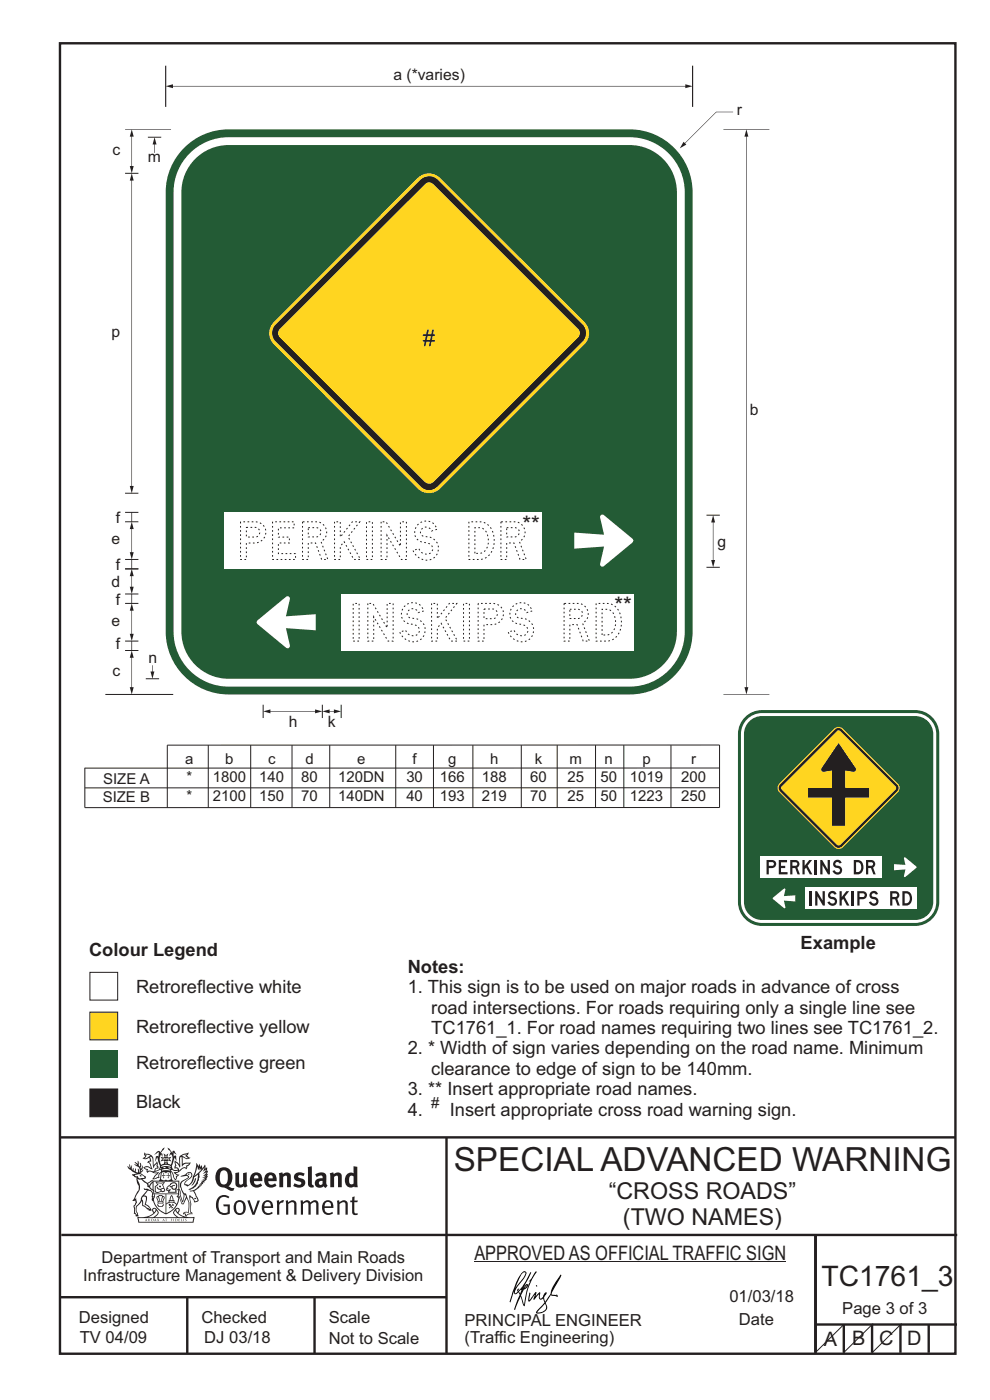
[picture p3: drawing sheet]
<svg xmlns="http://www.w3.org/2000/svg" width="210mm" height="297mm" viewBox="0 0 210 297" stroke-linecap="round" stroke-linejoin="round" font-family="sans-serif">
<path d="M157.7 152.5a5.1 5.1 0 0 1 3.9-1.9h32.5a5.1 5.1 0 0 1 5.1 5.1v35.6a5.1 5.1 0 0 1-5.1 5.1h-32.5a5.1 5.1 0 0 1-5.1-5.1v-35.6a5.1 5.1 0 0 1 1.2-3.2zM158.2 152.9a4.5 4.5 0 0 1 3.4-1.6h32.5a4.5 4.5 0 0 1 4.5 4.4v35.6a4.5 4.5 0 0 1-4.5 4.5h-32.5a4.5 4.5 0 0 1-4.4-4.5v-35.6a4.4 4.4 0 0 1 1-2.8zM158.9 153a3.8 3.8 0 0 1 2.7-1.1h32.5a3.8 3.8 0 0 1 3.9 3.8v35.6a3.8 3.8 0 0 1-3.9 3.9h-32.5a3.8 3.8 0 0 1-3.8-3.9v-35.6a3.8 3.8 0 0 1 1.1-2.7z" fill-rule="evenodd" fill="#235b35"/>
<path d="M177 154.6a1.28 1.28 0 0 1 1.8 0l11.7 11.7a1.28 1.28 0 0 1 0 1.8l-11.7 11.7a1.28 1.28 0 0 1-1.8 0l-11.7-11.7a1.28 1.28 0 0 1 0-1.8z" fill-rule="evenodd" fill="#ffd520"/>
<path d="M177.2 154.7a.99 .99 0 0 1 1.4 0l11.7 11.8a.99 .99 0 0 1 0 1.4l-11.7 11.7a.99 .99 0 0 1-1.4 0l-11.7-11.7a.99 .99 0 0 1 0-1.4z" fill-rule="evenodd" fill="#231f20"/>
<path d="M177.5 155.1l.3-.2 .4 .2 11.9 11.9-.1 .5-12 11.9-.5-.2-11.8-11.9 .1-.5z" fill-rule="evenodd" fill="#ffd520"/>
<path d="M177.9 157.6l3.6 5.3a.51 .51 0 0 1 0 .6 .51 .51 0 0 1-.5 .2l-1.7-.3v3.8h5.1v2h-5.1v6h-2.8v-6h-5.1v-2h5.1v-3.8l-1.7 .3a.51 .51 0 0 1-.5-.2 .51 .51 0 0 1 0-.6z" fill-rule="evenodd" fill="#231f20"/>
<path d="M170.8 188.3h23.6v4.6h-23.6z" fill-rule="evenodd" fill="#fff"/>
<g fill="#231f20">
<path d="M171.7 189.1h.5v3h-.5z"/>
<path d="M172.9 189.1h.4l1.2 1.9v-1.9h.5v3h-.4l-1.2-2v2h-.5z"/>
<path d="M175.9 189.3a.91 .91 0 0 1 1.6 .4l-.5 .1a.43 .43 0 0 0-.7-.3 .43 .43 0 0 0 0 .7 1.01 1.01 0 0 1 1.2 .7 1.01 1.01 0 0 1-.6 1.3 1.01 1.01 0 0 1-1.3-.6l-.1-.2 .5-.2a.52 .52 0 0 0 .7 .5 .52 .52 0 0 0 .1-.9 .93 .93 0 0 1-1-.4 .93 .93 0 0 1 .1-1.1z"/>
<path d="M178.1 189.1h.5v1.2l.9-1.2h.6l-.9 1.2 1 1.8h-.6l-.7-1.4-.3 .3v1.1h-.5z"/>
<path d="M180.7 189.1h.5v3h-.5z"/>
<path d="M184.7 189.3a.91 .91 0 0 1 1.5 .4l-.4 .1a.43 .43 0 0 0-.7-.3 .43 .43 0 0 0 0 .7 1.01 1.01 0 0 1 1.2 .7 1.01 1.01 0 0 1-.6 1.3 1.01 1.01 0 0 1-1.3-.6l-.1-.2 .5-.2a.52 .52 0 0 0 .7 .5 .52 .52 0 0 0 .1-.9 .93 .93 0 0 1-1-.4 .93 .93 0 0 1 .1-1.1z"/>
<path d="M182.3 189.5h.7a.39 .39 0 0 1 .4 .4 .39 .39 0 0 1-.3 .4h-.8zM181.9 189.1v3h.4v-1.3a1.13 1.13 0 0 0 1.6-.9l-.1-.4-.3-.3z"/>
<path d="M189.3 189.5h.6a.38 .38 0 0 1 .4 .4 .38 .38 0 0 1-.4 .4h-.6zM188.8 189.1v3h.5v-1.3h.6l.5 1.3h.5l-.6-1.4a.86 .86 0 0 0 .5-1 .86 .86 0 0 0-.8-.6z"/>
<path d="M191.4 189.1v3a1.61 1.61 0 0 0 1.8-.5 1.61 1.61 0 0 0-.9-2.5zM191.9 189.5a1.04 1.04 0 0 1 1.1 1.1 1.04 1.04 0 0 1-1.1 1z"/>
</g>
<g fill="#fff">
<path d="M164 190.4l2.4-1.9 .2 .2-.3 1.4 2.4-.2v1.3l-2.4-.1 .3 1.4-.2 .2-2.4-2z" fill-rule="evenodd"/>
<path d="M189.6 183.3l2.5 .2-.4-1.4 .2-.2 2.5 2.1-2.5 2.1-.2-.2 .4-1.5-2.5 .2z" fill-rule="evenodd"/>
<path d="M161.3 181.7h25.7v4.6h-25.7z" fill-rule="evenodd"/>
</g>
<g fill="#231f20">
<path d="M165.2 182.4h1.7v.5h-1.2v.8h.9v.5h-.9v.8h1.4v.5h-1.9z"/>
<path d="M170.2 182.4h.5v1.3l1-1.3h.6l-1 1.3 1 1.8h-.5l-.8-1.4-.3 .3v1.1h-.5z"/>
<path d="M172.8 182.4h.5v3.1h-.5z"/>
<path d="M174 182.4h.4l1.2 2v-2h.4v3.1h-.4l-1.1-2v2h-.5z"/>
<path d="M177 182.6a.91 .91 0 0 1 1.5 .4l-.4 .2a.43 .43 0 0 0-.7-.3 .43 .43 0 0 0 0 .7 1.01 1.01 0 0 1 1.2 .7 1.01 1.01 0 0 1-.6 1.3 1.01 1.01 0 0 1-1.3-.6l-.1-.2 .4-.2a.52 .52 0 0 0 .8 .5 .52 .52 0 0 0 .1-.9 .93 .93 0 0 1-1-.5 .93 .93 0 0 1 .1-1.1z"/>
<path d="M163.1 182.9h.7a.39 .39 0 0 1 .4 .4 .39 .39 0 0 1-.4 .4h-.7zM162.6 182.4v3.1h.5v-1.3a1.13 1.13 0 0 0 1.6-.9l-.2-.5-.3-.3z"/>
<path d="M168.1 182.9h.6a.38 .38 0 0 1 .4 .4 .38 .38 0 0 1-.3 .4h-.7zM167.6 182.4v3.1h.5v-1.3h.6l.5 1.3h.5l-.6-1.4a.86 .86 0 0 0 .5-1 .86 .86 0 0 0-.8-.7z"/>
<path d="M181.1 182.4v3.1a1.61 1.61 0 0 0 1.8-.5 1.61 1.61 0 0 0-.9-2.6zM181.6 182.9a1.04 1.04 0 0 1 1.1 1.1 1.04 1.04 0 0 1-1.1 1z"/>
<path d="M184.2 182.9h.6a.38 .38 0 0 1 .4 .4 .38 .38 0 0 1-.4 .4h-.6zM183.7 182.4v3.1h.5v-1.3h.6l.5 1.3h.5l-.6-1.4a.86 .86 0 0 0 .4-1 .86 .86 0 0 0-.8-.7z"/>
</g>
<path d="M35.1 13.9v8.8M22.3 147.3h14.4" fill="none" stroke="#231f20" stroke-width=".21"/>
<path d="M145.4 17.9l1.5 .4-1.5 .4zM36.7 18.2h108.7v.2h-108.7zM35.1 18.3l1.6-.4v.8z" fill="#231f20"/>
<path d="M26.5 27.4h9.8" fill="none" stroke="#231f20" stroke-width=".22"/>
<path d="M146.9 13.9v8.8" fill="none" stroke="#231f20" stroke-width=".21"/>
<path d="M151.9 23.7h3.6v.1h-3.6zM145.3 30.3l6.6-6.6 .1 .1-6.7 6.6zM145 30.1l.6 .6-1.4 .8z" fill="#231f20"/>
<path d="M38.6 31.9a13.3 13.3 0 0 1 9.9-4.5h85.1a13.4 13.4 0 0 1 13.3 13.4v93.2a13.4 13.4 0 0 1-13.3 13.3h-85.1a13.4 13.4 0 0 1-13.4-13.3v-93.2a13.3 13.3 0 0 1 3.5-8.9zM40.2 32.5a11.6 11.6 0 0 1 8.3-3.4h85.1a11.7 11.7 0 0 1 11.6 11.7v93.2a11.7 11.7 0 0 1-11.6 11.7h-85.1a11.7 11.7 0 0 1-11.7-11.7v-93.2a11.6 11.6 0 0 1 3.4-8.3zM41.8 33.3a9.9 9.9 0 0 1 6.7-2.5h85.1a10 10 0 0 1 10 10v93.2a10 10 0 0 1-10 10h-85.1a10 10 0 0 1-10-10v-93.2a10 10 0 0 1 3.3-7.5z" fill-rule="evenodd" fill="#235b35"/>
<g fill="#fff">
<path d="M72.4 126h62v12h-62z" fill-rule="evenodd"/>
<path d="M54.6 131.6l6.1-5a.5 .5 0 0 1 .6-.1 .5 .5 0 0 1 .2 .6l-.9 3.7 6.4-.5v3.4l-6.4-.4 .9 3.7a.5 .5 0 0 1-.3 .5 .5 .5 0 0 1-.5-.1l-6.1-5-.2-.4z" fill-rule="evenodd"/>
</g>
<g fill="#fff" stroke="#231f20" stroke-width=".21" stroke-dasharray=".4 .5" stroke-linecap="butt">
<path d="M74.9 128h1.3v8h-1.3z"/>
<path d="M78 128h1.1l3 5.2v-5.2h1.3v8h-1.1l-3-5.2v5.2h-1.3z"/>
<path d="M85.9 128.5a2.39 2.39 0 0 1 4 1.1l-1.2 .4a1.13 1.13 0 0 0-1.6-.8 1.13 1.13 0 0 0-.3 1.8l.2 .1a2.94 2.94 0 0 1 3.2 2.1 2.58 2.58 0 0 1-1.5 2.8 2.58 2.58 0 0 1-3-.6l-.9-1.3 1.2-.4a1.52 1.52 0 0 0 1.5 1.2 1.52 1.52 0 0 0 1.5-1.1l-.3-.8-.8-.5a2.68 2.68 0 0 1-2.7-1.7l.1-1.3z"/>
<path d="M91.5 128h1.3v3.3l2.5-3.3h1.6l-2.5 3.2 2.6 4.8h-1.4l-2-3.8-.8 1v2.8h-1.3z"/>
<path d="M98.3 128h1.3v8h-1.3z"/>
<path d="M108.9 128.5a2.39 2.39 0 0 1 4 1.1l-1.2 .4a1.13 1.13 0 0 0-1.6-.8 1.13 1.13 0 0 0-.3 1.8l.2 .1a2.94 2.94 0 0 1 3.2 2.1 2.58 2.58 0 0 1-1.5 2.8 2.58 2.58 0 0 1-3-.6l-.9-1.3 1.2-.4a1.52 1.52 0 0 0 1.5 1.2 1.52 1.52 0 0 0 1.5-1.1l-.3-.8-.8-.5a2.68 2.68 0 0 1-2.7-1.7l.1-1.3z"/>
<path d="M102.7 129.2h1.8a1.03 1.03 0 0 1 1 1 1.03 1.03 0 0 1-.9 1.1h-1.9zM101.4 128v8h1.3v-3.5a5.2 5.2 0 0 0 2.8-.2 2.22 2.22 0 0 0 1.3-2.6 2.22 2.22 0 0 0-2.3-1.7z"/>
<path d="M120.9 129.3h1.7a.98 .98 0 0 1 1 .9 .98 .98 0 0 1-1 1h-1.7zM119.7 128v8h1.2v-3.5h1.5l1.3 3.5h1.3l-1.4-3.8a2.24 2.24 0 0 0 1.1-2.4 2.24 2.24 0 0 0-2.1-1.8z"/>
<path d="M126.4 128v8h2.3a3.7 3.7 0 0 0 3.1-4.4 3.4 3.4 0 0 0-3.1-3.6zM127.7 129.3a2.29 2.29 0 0 1 2.9 2.4 2.44 2.44 0 0 1-2.9 3z"/>
</g>
<path d="M153.5 147.3h9.7" fill="none" stroke="#231f20" stroke-width=".22"/>
<path d="M158.3 27.4l.4 1.6h-.8zM158.3 29h.1v116.8h-.1zM157.9 145.8h.8l-.4 1.5z" fill="#231f20"/>
<path d="M153.5 27.4h9.7" fill="none" stroke="#231f20" stroke-width=".22"/>
<path d="M149.9 109.3h2.8M149.9 120.3h2.8" fill="none" stroke="#231f20" stroke-width=".21"/>
<g fill="#231f20">
<path d="M151.3 109.3l.4 1.5h-.8zM151.2 110.8h.1v8h-.1zM150.9 118.8h.8l-.4 1.5z"/>
<path d="M55.8 150.9l1.6-.4v.8zM57.4 150.9h9.4v.1h-9.4zM66.8 150.5l1.6 .4-1.6 .4z"/>
</g>
<path d="M55.8 149.5v2.8M68.4 149.5v2.8M72.4 149.5v2.8" fill="none" stroke="#231f20" stroke-width=".21"/>
<path d="M70.8 150.5l1.6 .4-1.6 .4zM69.9 150.9h.9v.1h-.9zM68.4 150.9l1.5-.4v.8z" fill="#231f20"/>
<path d="M26.5 104.6h2.9M26.5 120.7h2.9" fill="none" stroke="#231f20" stroke-width=".21"/>
<g fill="#231f20">
<path d="M27.9 36.8l.5 1.5h-.9zM27.9 38.3h.1v64.8h-.1zM27.5 103.1h.9l-.5 1.5z"/>
<path d="M27.5 124.5h.9l-.5 1.5zM27.9 122.2h.1v2.3h-.1zM27.9 120.7l.5 1.5h-.9z"/>
<path d="M27.5 145.8h.9l-.5 1.5zM27.9 139.5h.1v6.3h-.1zM27.9 138l.5 1.5h-.9z"/>
</g>
<path d="M26.5 36.8h2.9M26.5 108.7h2.9M26.5 120.7h2.9" fill="none" stroke="#231f20" stroke-width=".21"/>
<path d="M32.7 30.7h.1v1.7h-.1zM32.8 29.1l.4 1.6h-.8z" fill="#231f20"/>
<path d="M30.9 144h2.8" fill="none" stroke="#231f20" stroke-width=".21"/>
<g fill="#231f20">
<path d="M32.3 141.1h.1v1.4h-.1zM31.9 142.5h.9l-.5 1.5z"/>
<path d="M27.9 110.7l.5 1.5h-.9zM27.9 112.2h.1v4.9h-.1zM27.5 117.1h.9l-.5 1.6z"/>
</g>
<path d="M31.4 29.1h2.8" fill="none" stroke="#231f20" stroke-width=".21"/>
<path d="M27.5 35.2h.9l-.5 1.6zM27.9 29h.1v6.2h-.1zM27.9 27.4l.5 1.6h-.9z" fill="#231f20"/>
<path d="M26.5 118.7h2.9M26.5 110.7h2.9M26.5 126h2.9" fill="none" stroke="#231f20" stroke-width=".21"/>
<path d="M27.9 128l.5 1.6h-.9zM27.9 129.6h.1v4.9h-.1zM27.5 134.5h.9l-.5 1.5z" fill="#231f20"/>
<path d="M27.9 108.7v2M27.9 118.7v2M26.5 138h2.9M26.5 136h2.9M26.5 128h2.9M27.9 126v2M27.9 136v2" fill="none" stroke="#231f20" stroke-width=".21"/>
<g fill="#fff">
<path d="M121.8 113l6.3 .4-.8-3.7a.5 .5 0 0 1 .2-.5 .5 .5 0 0 1 .6 .1l6.1 5 .2 .4-.2 .4-6.1 5a.5 .5 0 0 1-.6 0 .5 .5 0 0 1-.2-.5l.8-3.7-6.3 .5z" fill-rule="evenodd"/>
<path d="M47.7 108.7h67.3v12h-67.3z" fill-rule="evenodd"/>
</g>
<g fill="#fff" stroke="#231f20" stroke-width=".21" stroke-dasharray=".4 .5" stroke-linecap="butt">
<path d="M57.8 110.7h4.6v1.3h-3.3v1.9h2.3v1.3h-2.3v2.2h3.6v1.3h-4.9z"/>
<path d="M71 110.7h1.2v3.2l2.5-3.2h1.6l-2.5 3.2 2.7 4.8h-1.4l-2.1-3.8-.8 1v2.8h-1.2z"/>
<path d="M77.7 110.7h1.3v8h-1.3z"/>
<path d="M80.8 110.7h1.1l3 5.2v-5.2h1.3v8h-1.1l-3-5.2v5.2h-1.3z"/>
<path d="M88.7 111.2a2.39 2.39 0 0 1 4 1.1l-1.2 .3a1.13 1.13 0 0 0-1.6-.7 1.13 1.13 0 0 0-.3 1.8l.2 .1a2.94 2.94 0 0 1 3.2 2.1 2.58 2.58 0 0 1-1.5 2.7 2.58 2.58 0 0 1-3-.6l-.9-1.2 1.2-.4a1.52 1.52 0 0 0 1.5 1.1 1.52 1.52 0 0 0 1.5-1l-.3-.8-.8-.5a2.68 2.68 0 0 1-2.7-1.7l.1-1.3z"/>
<path d="M52.3 111.9h1.8a1.03 1.03 0 0 1 1 1 1.03 1.03 0 0 1-.9 1h-1.9zM51 110.7v8h1.3v-3.5a5.2 5.2 0 0 0 2.8-.3 2.22 2.22 0 0 0 1.3-2.5 2.22 2.22 0 0 0-2.3-1.7z"/>
<path d="M65.4 111.9h1.7a.98 .98 0 0 1 1 1 .98 .98 0 0 1-1 1h-1.7zM64.2 110.7v8h1.2v-3.5h1.5l1.3 3.5h1.3l-1.4-3.8a2.24 2.24 0 0 0 1.1-2.5 2.24 2.24 0 0 0-2.1-1.7z"/>
<path d="M99.5 110.7v8h2.2a3.7 3.7 0 0 0 3.1-4.5 3.4 3.4 0 0 0-3.1-3.5zM100.7 111.9a2.29 2.29 0 0 1 2.9 2.5 2.44 2.44 0 0 1-2.9 3z"/>
<path d="M107.5 111.9h1.7a.98 .98 0 0 1 1 1 .98 .98 0 0 1-1 1h-1.7zM106.3 110.7v8h1.2v-3.5h1.5l1.3 3.5h1.3l-1.4-3.8a2.24 2.24 0 0 0 1.1-2.5 2.24 2.24 0 0 0-2.1-1.7z"/>
</g>
<path d="M88.6 37.7a3.4 3.4 0 0 1 4.7 0l30.7 30.6a3.3 3.3 0 0 1 0 4.8l-30.7 30.6a3.4 3.4 0 0 1-4.7 0l-30.5-30.6a3.3 3.3 0 0 1 0-4.8z" fill-rule="evenodd" fill="#ffd520"/>
<path d="M58.5 68.8l30.7-30.7a2.66 2.66 0 0 1 3.7 0l30.7 30.7a2.58 2.58 0 0 1 0 3.7l-30.7 30.6a2.46 2.46 0 0 1-3.7 0l-30.7-30.6a2.52 2.52 0 0 1 0-3.7z" fill-rule="evenodd" fill="#231f20"/>
<path d="M59.4 69.8l30.8-30.7a1.17 1.17 0 0 1 1.7 0l30.7 30.7a1.26 1.26 0 0 1 0 1.8l-30.7 30.7a1.28 1.28 0 0 1-1.7 0l-30.8-30.7a1.27 1.27 0 0 1 0-1.8z" fill-rule="evenodd" fill="#ffd520"/>
<g fill="none" stroke="#231f20" stroke-width=".51">
<path d="M12.7 9.2h190v278h-190zM12.7 241.3h190M94.7 241.4v45.8M12.7 275.2h82M13 262h190M39.7 275.2v12M66.7 275.2v12M173 262.1v24.9M173 281h30M179 281v6M185 281v6M191 281v6"/>
<path d="M197 281v6"/>
</g>
<path d="M19.1 206.3h5.9v5.9h-5.9z" fill-rule="evenodd" fill="#fff" stroke="#231f20" stroke-width=".21"/>
<path d="M19.1 222.9h5.9v5.9h-5.9z" fill-rule="evenodd" fill="#235b35"/>
<path d="M19.1 231h5.9v5.9h-5.9z" fill-rule="evenodd" fill="#231f20" stroke="#231f20" stroke-width=".21"/>
<path d="M19.1 214.7h5.9v5.9h-5.9z" fill-rule="evenodd" fill="#ffd520" stroke="#231f20" stroke-width=".21"/>
<path d="M179 281l-6.3 6.2M185.2 280.8l-6.3 6.2M191.3 280.8l-6.3 6.2" fill="none" stroke="#231f20" stroke-width=".21"/>
<g fill="#231f20">
<path d="M47 248.4a2.55 2.55 0 0 0 0 2.7l.3 .2a.81 .81 0 0 0 1-1v-.5a1.04 1.04 0 0 0-1.1-1.5zM46.3 248.1a1.82 1.82 0 0 1 2.1-.2 1.82 1.82 0 0 1 .9 1.8 2.29 2.29 0 0 1-.8 2l.7 .3h.5l-.2 .6a2.87 2.87 0 0 1-2-.7 2.12 2.12 0 0 1-1.7-3.1z" fill-rule="evenodd"/>
<path d="M49.9 248.9l.8-.2v2a.46 .46 0 0 0 .3 .6 .46 .46 0 0 0 .6-.3v-2.1l.7-.2v2.4l.2 .5-.5 .3-.3-.3a1.02 1.02 0 0 1-1.2 .3 1.02 1.02 0 0 1-.6-1.1z" fill-rule="evenodd"/>
<path d="M54 249.5l-.1 .5h.9a.49 .49 0 0 0-.2-.6 .49 .49 0 0 0-.6 .1zM53.4 249.1a1.34 1.34 0 0 1 1.6-.2 1.34 1.34 0 0 1 .6 1.5v.2h-1.7a.77 .77 0 0 0 .5 .8 .77 .77 0 0 0 .9-.4l.3 .5a1.59 1.59 0 0 1-2 .2 1.59 1.59 0 0 1-.5-2.1z" fill-rule="evenodd"/>
<path d="M57 249.5l-.1 .5h1a.49 .49 0 0 0-.2-.6 .49 .49 0 0 0-.7 .1zM56.4 249.1a1.34 1.34 0 0 1 1.6-.2 1.34 1.34 0 0 1 .7 1.5v.2h-1.8a.77 .77 0 0 0 .5 .8 .77 .77 0 0 0 .9-.4l.4 .5a1.59 1.59 0 0 1-2.1 .2 1.59 1.59 0 0 1-.5-2.1z" fill-rule="evenodd"/>
<path d="M59.2 248.9l.7-.2 .1 .4a.95 .95 0 0 1 1-.3 .95 .95 0 0 1 .7 .8v2.3h-.8v-2.3a.46 .46 0 0 0-.8 .1v2.2h-.8z" fill-rule="evenodd"/>
<path d="M62.6 249.1a1.75 1.75 0 0 1 2-.1l-.2 .5-.6-.2a.43 .43 0 0 0-.6 .3l.4 .3a1.04 1.04 0 0 1 1.2 1.1 1.04 1.04 0 0 1-1.4 1l-1.2-.4 .3-.6 1 .4 .4-.4a.88 .88 0 0 0-1-.5l-.4-.2-.1-.4z" fill-rule="evenodd"/>
<path d="M65.3 247.6l.8-.2 .1 3.8 .3 .2 .1 .4a.88 .88 0 0 1-1 0 .88 .88 0 0 1-.3-1z" fill-rule="evenodd"/>
<path d="M67.8 250.6a.43 .43 0 0 0-.1 .7 .43 .43 0 0 0 .7-.1v-.7zM66.8 249.1a1.7 1.7 0 0 1 2.4 .1v1.9l.3 .4-.4 .5-.5-.4a1.03 1.03 0 0 1-1.7-.1 1.03 1.03 0 0 1 .8-1.5h.7v-.4a.8 .8 0 0 0-1.2 .1z" fill-rule="evenodd"/>
<path d="M70 248.9l.7-.2 .1 .4a.95 .95 0 0 1 1-.3 .95 .95 0 0 1 .7 .8v2.3h-.8v-2.3a.46 .46 0 0 0-.8 .1v2.2h-.8z" fill-rule="evenodd"/>
<path d="M74.3 249.5a1.48 1.48 0 0 0 0 1.7h.5l.2-.1v-1.5l-.3-.2zM75 247.4l.8 .1 .1 4.4h-.7l-.1-.2a1.26 1.26 0 0 1-1.4 0 1.26 1.26 0 0 1-.5-1.3 1.29 1.29 0 0 1 .4-1.4 1.29 1.29 0 0 1 1.4-.1z" fill-rule="evenodd"/>
<path d="M46.4 253.9a1.72 1.72 0 0 1 2.3 0l-.3 .3a1.24 1.24 0 0 0-1.4-.2 1.24 1.24 0 0 0-.6 1.4 1.49 1.49 0 0 0 1.2 1.9l.7-.1v-1.3h-.8l-.1-.4h1.3v1.9a1.93 1.93 0 0 1-2.2 0 1.93 1.93 0 0 1-.7-2.2l.2-.8z" fill-rule="evenodd"/>
<path d="M50.4 255.1a1.65 1.65 0 0 0 .2 2.2 .99 .99 0 0 0 1-1.4 .78 .78 0 0 0-.4-.8 .78 .78 0 0 0-.8 0zM50 254.9a1.33 1.33 0 0 1 1.6-.1 1.33 1.33 0 0 1 .5 1.4 1.31 1.31 0 0 1-1.3 1.6 1.31 1.31 0 0 1-1.2-1.6v-.6z" fill-rule="evenodd"/>
<path d="M52.5 254.7l.4-.1 .9 2.6 .8-2.5h.5l-1.1 3h-.5z" fill-rule="evenodd"/>
<path d="M56.3 255.2l-.2 .7h1.3a.7 .7 0 0 0-.3-.8 .7 .7 0 0 0-.8 .1zM55.9 255a1.22 1.22 0 0 1 1.5-.2 1.22 1.22 0 0 1 .5 1.5h-1.8a.93 .93 0 0 0 .5 1 .93 .93 0 0 0 1.1-.2l.2 .3a1.43 1.43 0 0 1-1.8 .1 1.43 1.43 0 0 1-.6-1.7z" fill-rule="evenodd"/>
<path d="M58.7 254.7l.4-.1 .1 .5 .4-.4 .6-.1-.2 .5a.66 .66 0 0 0-.8 .7v1.9h-.4z" fill-rule="evenodd"/>
<path d="M60.6 254.7l.4-.1 .1 .5a.94 .94 0 0 1 1-.5 .94 .94 0 0 1 .8 .8v2.3h-.5l-.1-2.5a.81 .81 0 0 0-1.2 .3v2.2h-.4z" fill-rule="evenodd"/>
<path d="M63.7 254.7l.5-.1 .1 .5 .4-.3a.78 .78 0 0 1 1.1 .3 .9 .9 0 0 1 1-.5 .9 .9 0 0 1 .8 .8v2.3h-.5l-.1-2.5a.67 .67 0 0 0-1.1 .3v2.2h-.5v-2.4l-.4-.3-.7 .4v2.3h-.5z" fill-rule="evenodd"/>
<path d="M69 255.2l-.1 .7h1.3a.7 .7 0 0 0-.3-.8 .7 .7 0 0 0-.9 .1zM68.7 255a1.22 1.22 0 0 1 1.5-.2 1.22 1.22 0 0 1 .5 1.5h-1.8a.93 .93 0 0 0 .4 1 .93 .93 0 0 0 1.2-.2l.1 .3a1.44 1.44 0 0 1-1.7 .1 1.44 1.44 0 0 1-.6-1.7z" fill-rule="evenodd"/>
<path d="M71.4 254.7l.5-.1 .1 .5a.94 .94 0 0 1 1-.5 .94 .94 0 0 1 .8 .8v2.3h-.5l-.1-2.5a.81 .81 0 0 0-1.2 .3v2.2h-.4z" fill-rule="evenodd"/>
<path d="M74.7 253.9l.5-.1v.9h.7l-.1 .3h-.6v2.2l.1 .2h.5l.1 .3a.75 .75 0 0 1-1.2-.6v-2.1h-.4v-.3h.4z" fill-rule="evenodd"/>
<path d="M30.8 244.9l1.1 .3-.9 .5h-.4l.6-.5zM31.8 245.4h.2a2.44 2.44 0 0 1 .4 1.9l.1 .5 .7-1-.1 .6 .3 .3a.57 .57 0 0 0-.6 .7l-1-.1-.5 .2 .2-.5-.8-.3 .7-.1 .9 .5 .1-.1-.6-1.3-.2-.2h.5zM30.7 244.4l-.1 .5 .2 .4-.6 .4a1.04 1.04 0 0 0 1.4-.1l.2 .6-.3 .1-.2 .4a.94 .94 0 0 1 .8 1.1l-.2-.1a1.16 1.16 0 0 0-1.5-.1l.3 .4 .4 .2 .1 .5 .2 .1 .1-.2a.94 .94 0 0 1 1.1 .2l.8 .1-1.2 1.2a1.13 1.13 0 0 0 1.2-.2l.4-.1-.1-.4 .5-.8a.83 .83 0 0 0-.6 1.1l-.3-.1-.7 .4 1.1-1.4-.5 .1-.5-.1 1.3-.5-.1-.1-.9 .4v-.3l.2-.2 .3 .1 .1-.3-.2-.4v-.6l-.1-.4-.7 1v-.7a1.42 1.42 0 0 0-1.6-1.8z" fill-rule="evenodd"/>
<path d="M38.5 245.2l.5-.2 .7-.1-.6 .3 .8 .5h-.3zM38.3 245.5l.2-.1 .1 2a1.69 1.69 0 0 1 1.6-.6l-.8 .5 .1 .5a1.1 1.1 0 0 0-1.5 .6l-.1-.5-.2-.2h-.5l.3-.4-.3-.7a1.42 1.42 0 0 1 .8 1.1l.2-.1zM37.1 246.2l.1 1-.2 .3 .1 .4h.5l.1 .2a.96 .96 0 0 1-1.1-.1l-.1 .1a1.06 1.06 0 0 0 1.3 .2v.1a.72 .72 0 0 1-1 .2l.3 .5 .6 .2-.4 .2-.1 .6-.2-.3-.4-1.1-.4-.4 .4 .9a1.54 1.54 0 0 0 .7 1.2l.2-.3a.58 .58 0 0 1 .4-.8l.2-.1h-.3l-.5-.3 .9-.5a.93 .93 0 0 1 1.2-.5v.2l.2-.2 .1-.5a.99 .99 0 0 0 .7-.8l-1.3 .1-.3 .2-.1-1.4 .9 .4 .9-.3h-.4l-.5-.4 .4-.7-.6 .2a1.46 1.46 0 0 0-1.4 2.1v.4l-.2-.4z" fill-rule="evenodd"/>
<path d="M35.6 248.9l.2 .1-.1 .3 .4 .1h-.4v.6l-.1-.6h-.3l.3-.1z" fill-rule="evenodd"/>
<path d="M34.6 248.9l.2 .1v.3l.3 .1h-.3l-.1 .6v-.6h-.4l.4-.1z" fill-rule="evenodd"/>
<path d="M34.3 248.8a.57 .57 0 0 1 .9 .2 .57 .57 0 0 1 .9-.2l.2 1.4h-.2a.57 .57 0 0 1-.9 0 .69 .69 0 0 1-1.1 0zM34.2 248.1l-.3 2.1-.2 .4h3l-.2-.4-.3-2.1h-.2v.2l-.8-.1-.8 .1v-.2z" fill-rule="evenodd"/>
<path d="M34.2 252.4a.3 .3 0 0 0 .6 0 .3 .3 0 0 0-.6 0zM33.3 250.9l.3 .3-.3 .4a.79 .79 0 0 0 0 1.3l.8-.2-.1-.3a.55 .55 0 0 1-.7-.6l.1-.1 .2 .3 .3 .2 .8-.2-.4-.7 .4-.4-.7 .2zM33 250.7l1.1 .2 .9-.2-.4 .6 .4 1.2a.56 .56 0 0 1-.8 .3l-.2 .1a.73 .73 0 0 1-.9 .1 .73 .73 0 0 1-.3-1v-.4l.6-.4z" fill-rule="evenodd"/>
<path d="M35.6 251.8l.7-.4a.58 .58 0 0 1 1-.1 .58 .58 0 0 1-.4 .9l-.3-.3a.43 .43 0 0 1 .6-.4 .57 .57 0 0 0-.8 .2l-.2-.1-.3 .1 .4 .2a.55 .55 0 0 0 .9 .4v.5h-1.3l.3-.4-.1-.1-.6 .1 .2-.3-.2-.1zM35.4 251.8l-.1 .2a.39 .39 0 0 0 .2 .6h.3l-.2 .4h1.9l-.1-.8a.86 .86 0 0 0-.1-1.3 .86 .86 0 0 0-1.3 .4z" fill-rule="evenodd"/>
<path d="M36 254.8h.8v.2h-.8zM36.4 253.8l.2 .8h-.4zM36.4 253.5l-.3 .5-.1 .6h-.2v.4l-.7 .4 .2 .1a1.48 1.48 0 0 1 2.1 .2l.2-.1-.6-.5v-.5h-.2l-.1-.6z" fill-rule="evenodd"/>
<path d="M35.8 255.4l.4 .1 .1 .3 .3-.2-.2-.2a.38 .38 0 0 1 .5 .5l-.2-.2-.3 .2 .3 .2-.3 .3-.1-.4-.4 .4-.1-.2 .4-.3-.1-.1-.2 .1z" fill-rule="evenodd"/>
<path d="M34.5 254h.2v.2l-.2 .6h-.2zM33.6 255.3h.9v.2a.55 .55 0 0 1-.8 .4v-.2l-.2-.1zM33.4 254h.2l.2 .8h-.2zM33.6 255l.8-.1 .1 .2h-.8zM33.8 253.7h.5l-.2 1.1h-.1zM33.3 253.8l-.1 .3 .3 1.1a.48 .48 0 0 0-.1 .6 .48 .48 0 0 0 .5 .2h.5a.49 .49 0 0 0 .2-.8l.3-1.1-.1-.3a1.42 1.42 0 0 0-1.5 0z" fill-rule="evenodd"/>
<path d="M33.7 251.5l.4 .1 .1 .3h-.3z" fill-rule="evenodd"/>
<path d="M41.3 250.1l.3-.2-.2 .8-.6 .8h-.2l.5-.7z" fill-rule="evenodd"/>
<path d="M39.7 249l.3-.2 .5 .2a.88 .88 0 0 1-.6 1.1 1.22 1.22 0 0 0-.8 1.3l.5 .2a.72 .72 0 0 0 .9-.4l.5-.8 .2-.6 .8-.6v.2a2.85 2.85 0 0 1-2 2.9l.1 .1a2.13 2.13 0 0 0 1.9-1.5v-.3a2.01 2.01 0 0 0 .3-1.7l1.1-1.3-.4 1 .7-.5-.7 1 .8-.4-.8 .8 .7-.2-.9 .6 .8-.1-.8 .4h.7l-.8 .3 .3 .2h-.4l.2 .3h-.4l.2 .3h-.4l.1 .2h-.1a2.16 2.16 0 0 1-2 1.1l.1 .2 .4-.1a.76 .76 0 0 1 .7 .8l.5 1.2-.6 .2a1.45 1.45 0 0 0-1.1-1.3l.2 1.8-.1 1.8 .4 .3a1.07 1.07 0 0 0-1.2 .4v-.3l-.5-.2a.87 .87 0 0 1 1.1-.1v-.7a4.4 4.4 0 0 0-.6-3.1l-.1-.3h-.2a2.16 2.16 0 0 1-.7-2.2l.3-.4 1.2-.7a.55 .55 0 0 0-.4-.8zM37.8 252.4a.76 .76 0 0 1 .3 1.1l.6 1.6 .4-1.7 .2 .1a.61 .61 0 0 1-.1 .9l-.3 .8-.2 .1-.7-1.6-.3 .1a1.18 1.18 0 0 0 .1-1.4zM41.8 247.5l.2 .7 .3-.5v.6l.4-.5a1.9 1.9 0 0 1-1.2 1.4l-.3 .3zM38.2 249.6l1.4-.2 .2 .2v.3l-.5 .2a1.26 1.26 0 0 0-.9 1.9l.2 .7a1.84 1.84 0 0 1 .1 2.1l-.4-1.4a.96 .96 0 0 0-.4-1.2l-.4 .2a.78 .78 0 0 1 0 1.3l.1 .3h.4l.4 1.1a.38 .38 0 0 0 .2 .4 .38 .38 0 0 0 .4-.1l.6-1.2a2.94 2.94 0 0 1 .4 2.5l-.1 .4h-.8l-.3 .4v.2l.4-.1 .1 .4 .2 .1a1.02 1.02 0 0 1 1.3-.5v-.4l-.3-.1 .1-1.8-.3-1.3h.1a1.14 1.14 0 0 1 .8 1 .63 .63 0 0 0 .8-.2 .63 .63 0 0 0-.2-.9l-.6-1.2 .9-.6 .2-.4h.3l-.1-.2h.4l-.1-.3h.3l-.1-.3 .5-.1-.2-.2 .6-.4v-.2h-.2l.4-.5h-.3l.3-.5-.4 .1 .4-.5v-.3l-.3 .2 .2-.7-.1-.2-.4 .3v-.8l-.6 .8-.2-.8-.2 .5-.3-.7-.1 .6-.5-.8-.1 1.4-.6 1.8a1.81 1.81 0 0 1-1 1.5l-.6-.2a1.75 1.75 0 0 1 1.1-1.2 .75 .75 0 0 0 .1-1.3 .75 .75 0 0 0-1.2 .4z" fill-rule="evenodd"/>
<path d="M41.2 254.1h.3l.2 .2-.4 .1z" fill-rule="evenodd"/>
<path d="M29.4 258.4h11.6l-.1 .8h-11.4zM31.3 258.2l.5-.1a2.48 2.48 0 0 0 1.4-1.3l.3 .5-.5 .6-.5 .3zM32.5 256.6l.3-.2 .2 .1-.3 .7zM37.2 256.8a2.65 2.65 0 0 0 1.8 1.4h-1.1l-.5-.3-.5-.6zM37.4 256.5l.2-.1 .3 .2-.3 .6zM29.2 258.2l.1 1.2h11.8l.2-1.1-.2-.1a4.1 4.1 0 0 1-3.3-.9l.3-.4-.1-.6a1.06 1.06 0 0 0-1.3 1l.2 .4 .6 .5h-4.7l.3-.1a.84 .84 0 0 0 .6-.8 .84 .84 0 0 0-.5-.8l-.3-.2h-.5l-.1 .6 .3 .4a4.2 4.2 0 0 1-3.4 .9z" fill-rule="evenodd"/>
<path d="M31 258.7l.1 .2h-.2zM31 258.5l-.3 .6 .4-.2 .2 .2z" fill-rule="evenodd"/>
<path d="M31.3 258.6h.3v.4a.25 .25 0 0 0 .2-.1 .25 .25 0 0 0-.1-.3h.1a.29 .29 0 0 1 0 .4 .29 .29 0 0 1-.4 0 .29 .29 0 0 1 0-.4z" fill-rule="evenodd"/>
<path d="M32.2 258.6a.22 .22 0 0 1 .3 .2 .22 .22 0 0 1-.3 .2zM32 258.6l.1 .4a.33 .33 0 0 0 .4 0 .33 .33 0 0 0 0-.4 .33 .33 0 0 0-.5 0z" fill-rule="evenodd"/>
<path d="M32.9 258.7l.1 .2h-.2zM32.9 258.5l-.2 .6 .3-.2 .2 .2z" fill-rule="evenodd"/>
<path d="M33.3 258.6h.2l.1 .1 .2-.1-.2 .2 .2 .3-.3-.3-.1 .3h-.1l.2-.3z" fill-rule="evenodd"/>
<path d="M34.7 258.7l.1 .2h-.2zM34.7 258.5l-.3 .6 .4-.2 .2 .2z" fill-rule="evenodd"/>
<path d="M35 258.5h.5l-.2 .1v.5h-.2l.1-.5z" fill-rule="evenodd"/>
<path d="M36.2 258.6l.3-.1-.1 .1v.2h.1h-.1v.3h-.2z" fill-rule="evenodd"/>
<path d="M36.7 258.6h.2v.5h-.2z" fill-rule="evenodd"/>
<path d="M37.3 258.6a.22 .22 0 0 1 .3 .2 .22 .22 0 0 1-.3 .2zM37.1 258.6v.4a.33 .33 0 0 0 .5 0 .33 .33 0 0 0 0-.4 .33 .33 0 0 0-.5 0z" fill-rule="evenodd"/>
<path d="M37.8 258.6l.4-.1-.2 .1v.2h.1h-.1v.2l.2 .1h-.4z" fill-rule="evenodd"/>
<path d="M38.4 258.6h.2l-.1 .4 .2 .1h-.3z" fill-rule="evenodd"/>
<path d="M38.9 258.6h.2v.5h-.2z" fill-rule="evenodd"/>
<path d="M39.3 258.6h.2h-.1l.2 .3-.2 .2-.1-.1v-.1l.2 .1z" fill-rule="evenodd"/>
<path d="M34.2 247.4a1.51 1.51 0 0 1 2 .2 2.67 2.67 0 0 0-2.1 0zM35.7 247.6l.4 .1 .1 .3-.4-.1zM34.6 247.6h.5l.1 .2h-.4zM34 247.8l.3 .2h-.3zM34.9 246.9l.3-.2 .3 .2zM34.9 245.6l.2 .1v.3h-.2zM35 245.1l.2 .2 .2-.2-.1 .3h-.2zM35.1 246.3h.2l.1 .4-.2-.2-.2 .2zM35.3 245.7l.2-.1v.4h-.2zM34.4 245.7h.3l.1 .3-.4 .1 .2-.2zM35.7 245.7h.3l-.2 .2 .2 .2-.4-.1zM32.7 244.9l1-.5-.1 1-.2-.2-.3 .2-.3 1.1 .5-1 .3 .9a1.84 1.84 0 0 1 .2 1.7l.4 .1a2.48 2.48 0 0 1 2.2 0l.2-.2-.2-.7 .7-1.8 .4 .7-.2-1-.2-.1-.2 .3v-.9l.6 .4-.6-.8-.3 .1-.1 .4-.5-.9-.5-.3 .2 .5 .6 .5-.5 .8 .4-.4a2.06 2.06 0 0 1 0 2.3l-.5-.2-.2-.6 .1-.1 .8 .2-.4-.5 .4-.5-.7 .2-.2-.2 .2-.7-.5 .4-.5-.4 .2 .7-.2 .2-.7-.2 .4 .5-.4 .5 .8-.2 .1 .1-.2 .6-.5 .2a2.02 2.02 0 0 1 0-2.2l.3 .5-.1-.7-.3-.1 .8-1.2-.4 .3-.5 .8-.2-.3a.8 .8 0 0 0-.8 .5z" fill-rule="evenodd"/>
<path d="M29.2 250.1l.3 .1a.61 .61 0 0 1 .8 .4l.3 .2a.8 .8 0 0 1 .6 1l.4 .1 .5 .5a1 1 0 0 1 .5 1.1l-.1 .7v-.5h-.1a.96 .96 0 0 0-.8-1.3l-.2-.2h-.7l-.1-.1-.1 .1 .1 .3h.6l-1.2 1.3-.2 1-.4 .6a1.33 1.33 0 0 0-.5 1.8l.2 .5a1.26 1.26 0 0 1-.5-1.5l-.1-.3a1.56 1.56 0 0 0 .4-1.7l-.3 .2 .2-.5a3.2 3.2 0 0 0 .7-3zM30.4 253.9h.4a2.06 2.06 0 0 1-.1 1.6l.7 .5 .4 .4-.6-.1-.8-.6-.1-.9a.51 .51 0 0 1 .1-.9zM28.6 249.3a1.52 1.52 0 0 1 2.1 .5l-1.1 .2-.2-.1-.1-.4h-.5zM27.5 247v.8l-.3-.4h-.1a3.1 3.1 0 0 0 1.9 1.6l-1 .1 .5 .6 .5 .1 .1 1.1a1.84 1.84 0 0 1-.3 2.5l-.4 .9-.3 .4 .2 .1 .4-.1 .1 .4-.2 .5-.3 .2 .1 1.7h.2l.3 .5 .1 .1 .4-.1-.1-.5a1.3 1.3 0 0 1-.1-1.7l.9-1 .1 1.1 .6 .2 .5 .5 .1-.1 .2 .3h.5a1.85 1.85 0 0 0-1.2-1.4l.1-.3a1.39 1.39 0 0 0 0-1.4l-.5-.1 .5-.5a.66 .66 0 0 1 .9-.4 .66 .66 0 0 1 .3 .9l-.1 .4 .2-.1v.2l-.1 .3 .2 .5 .1-.3a2.24 2.24 0 0 0 .1-2.2 .73 .73 0 0 1-.7-.7 .73 .73 0 0 1 .6-.7v-.2a.94 .94 0 0 0-.9 .8 .48 .48 0 0 1-.1-.6 .48 .48 0 0 1 .5-.2l.5-.3a.51 .51 0 0 0-.8 .2l-.5 .2-1-.8h.6l.2-.5-1.2-.7 .5-.5v-.3l-.5 .4 .1-.2a.69 .69 0 0 0 .2-1v.4l-.2 .3v-1.1l-.3-.2 .1 .6-.1 .2-.4-1.3v.7l-.6-.4 .5 .7-.6-.2 .3 .3a1 1 0 0 1 .7 1.4l-.2-.8v.9l-.5-.2v-.8l-.2 .7-.2-.1-.1-.6-.2 .4-.2-.2 .1-.7-.2 .5z" fill-rule="evenodd"/>
<path d="M29.6 249.4l.2-.1 .3 .2z" fill-rule="evenodd"/>
<path d="M32.4 250.5h5.6v2l-.2-.1v-1.7h-5.2v2.5h5.2v-.8l.1 .2-.1 1.1v-.3h-2.5v4a4.1 4.1 0 0 0 2.6-3.6l.1-.1a4 4 0 0 1-2.8 3.9 4.2 4.2 0 0 1-2.8-4.7l.1 1.2 .1-.1a3.8 3.8 0 0 0 2.5 3.4v-4h-2.5l-.2-.9z" fill-rule="evenodd"/>
<circle cx="40" cy="249.1" r=".17"/>
</g>
<path d="M100.6 267.7h66.2" fill="none" stroke="#231f20" stroke-width=".21"/>
<g fill="#000001">
<path d="M111.6 272.8l.2-.2-.5 .7zM110.4 273.6l.3 .1-.3 .8-.3-.5zM110.9 270h.5a9.3 9.3 0 0 1-2 3.1l-.1 .3 1-2.5zM110.6 270.1a14.7 14.7 0 0 0-2.2 4.9l-.3 1.2 .1 .1 .8-2.3a.42 .42 0 0 0 .2 .6 .42 .42 0 0 0 .6-.3l.2-.1 .2 .5-1.1 3.2h.2l1.1-2.9 .6 1.9 .2 .2 .2-.5a13.5 13.5 0 0 1 2-6.2l.5-.5-.2-.2-1.6 2.1 .4-.1a14.9 14.9 0 0 0-1.3 5.1l-.4-1.1a1.39 1.39 0 0 1 .2-1.9l.1-.2a.92 .92 0 0 0 .8-1.2 .75 .75 0 0 0-.7 .7l-.2 .2 1.6-3.4h-.1l-.4 .7a10.5 10.5 0 0 1-2.2 3.3l.2-.5a.32 .32 0 0 0-.4 .2 .32 .32 0 0 0 .1 .4l-.5 .4a3.2 3.2 0 0 1 1.1-2.3l.5-.6a2.49 2.49 0 0 0 .7-1.6l-.3-.2z" fill-rule="evenodd"/>
<path d="M115.6 276.6a1.15 1.15 0 0 1 .1 1.3 1.15 1.15 0 0 1-1.2 .5h-.5zM112.3 274.2l-.3 1.7 .3 .2 1.2-1.5-.3 1.1 1.1-1.2a.94 .94 0 0 0 .4 1.2l.5-.3 .3 .9-1.2 1.3a.98 .98 0 0 0-.5 1 1.9 1.9 0 0 0 2.3-1.3l-.1-.2a1.02 1.02 0 0 1 .3-1.4l.5-1 1.5 .3-.2-.4v.2l-1.1-.1v-.3l2-3.6 .1-.2-.1-.2-1.8 2.7a6.6 6.6 0 0 1-1.5 3l-.2-.2a1.01 1.01 0 0 1 .4-1.4l.1-.2-.3-.1-.3 .4-.2 .5-.5 .4-.2-.4 .1-.9-.2-.1-.8 1 .2-1h-.1l-1.4 1.8 .2-1.5v-.1z" fill-rule="evenodd"/>
<path d="M113.7 272.7l.3 .2h-.3z" fill-rule="evenodd"/>
</g>
<g fill="none" stroke="#231f20" stroke-width=".21">
<path d="M44.2 158.1v13.2M53.2 158.1v13.2M61.9 158.1v13.2M69.9 158.1v13.2M83.9 158.1v13.2M91.9 158.1v13.2M100.3 158.1v13.2M110.6 158.1v13.2M118.2 158.1v13.2M126.3 158.1v13.2M132.3 158.1v13.2M142.3 158.1v13.2"/>
<path d="M18 162.9v8.4h134.6v-13.2h-117.1v13.2M152.6 167.1h-134.6M152.6 162.9l-134.6 .1"/>
</g>
<text font-size="7.1" fill="#231f20" x="96.3" y="248.3">SPECIAL ADVANCED WARNING</text>
<text font-size="6" fill="#231f20" x="174.3" y="272.8">TC1761_3</text>
<g font-size="4.9" fill="#231f20">
<text x="129.1" y="254.4">“CROSS ROADS”</text>
<text x="132.1" y="259.9">(TWO NAMES)</text>
</g>
<g font-size="4.8" fill="#231f20">
<text x="89.7" y="73.5"># #</text>
<text x="110.8" y="112.8">**</text>
<text x="130.4" y="130">**</text>
</g>
<g font-size="4.2" fill="#231f20">
<text x="100.6" y="267.2">APPROVED AS OFFICIAL TRAFFIC SIGN</text>
<text x="174.7" y="285.6">A</text>
<text x="180.8" y="285.4">B</text>
<text x="186.5" y="285.4">C</text>
<text x="192.5" y="285.4">D</text>
</g>
<g font-size="3.9" fill="#231f20">
<text x="18.9" y="202.8">Colour Legend</text>
<text x="169.8" y="201.2">Example</text>
<text x="86.5" y="206.3">Notes:</text>
<text x="28.9" y="210.7">Retroreflective white</text>
<text x="86.5" y="210.7">1. This sign is to be used on major roads in advance of cross</text>
<text x="91.5" y="215">road intersections. For roads requiring only a single line see</text>
<text x="28.9" y="219.1">Retroreflective yellow</text>
<text x="91.5" y="219.3">TC1761_1. For road names requiring two lines see TC1761_2.</text>
<text x="28.9" y="226.9">Retroreflective green</text>
<text x="86.5" y="223.7">2. * Width of sign varies depending on the road name. Minimum</text>
<text x="86.5" y="232.4">3. ** Insert appropriate road names.</text>
<text x="91.5" y="228">clearance to edge of sign to be 140mm.</text>
<text x="28.9" y="235">Black</text>
<text x="86.5" y="236.7">4.</text>
<text x="95.4" y="236.7">Insert appropriate cross road warning sign.</text>
</g>
<g font-size="3.5" fill="#231f20">
<text x="21.6" y="267.9">Department of Transport and Main Roads</text>
<text x="17.7" y="271.8">Infrastructure Management &amp; Delivery Division</text>
<text x="16.7" y="280.6">Designed</text>
<text x="42.7" y="280.6">Checked</text>
<text x="69.7" y="280.6">Scale</text>
<text x="98.5" y="281.3">PRINCIPAL ENGINEER</text>
<text x="154.7" y="276.2">01/03/18</text>
<text x="156.7" y="281.2">Date</text>
<text x="178.7" y="278.7">Page 3 of 3</text>
<text x="16.9" y="284.8">TV 04/09</text>
<text x="43.3" y="284.8">DJ 03/18</text>
<text x="69.7" y="285.2">Not to Scale</text>
<text x="98.5" y="284.8">(Traffic Engineering)</text>
</g>
<g font-size="3.3" fill="#231f20">
<text x="83.4" y="17">a (*varies)</text>
<text x="156.3" y="24.4">r</text>
<text x="23.9" y="32.9">c</text>
<text x="31.4" y="34.4">m</text>
<text x="23.7" y="71.4">p</text>
<text x="159" y="88.1">b</text>
<text x="24.6" y="111">f</text>
<text x="23.7" y="115.4">e</text>
<text x="152.2" y="115.9">g</text>
<text x="23.7" y="124.6">d</text>
<text x="24.6" y="121">f</text>
<text x="24.6" y="128.3">f</text>
<text x="23.7" y="132.7">e</text>
<text x="24.6" y="137.7">f</text>
<text x="23.9" y="143.4">c</text>
<text x="31.5" y="140.7">n</text>
<text x="61.3" y="154.3">h</text>
<text x="69.6" y="154.3">k</text>
</g>
<g font-size="3.2" fill="#231f20">
<text x="21.9" y="166.3">SIZE A</text>
<text x="39.3" y="162">a</text>
<text x="39.5" y="165.9">*</text>
<text x="45.1" y="165.9">1800</text>
<text x="47.8" y="162">b</text>
<text x="55" y="165.9">140</text>
<text x="56.9" y="162">c</text>
<text x="63.9" y="165.9">80</text>
<text x="64.8" y="162">d</text>
<text x="71.7" y="165.9">120DN</text>
<text x="75.8" y="162">e</text>
<text x="86.2" y="165.9">30</text>
<text x="87.5" y="162">f</text>
<text x="93.3" y="165.9">166</text>
<text x="95" y="162">g</text>
<text x="102.2" y="165.9">188</text>
<text x="104" y="162">h</text>
<text x="112.4" y="165.9">60</text>
<text x="113.4" y="162">k</text>
<text x="120.4" y="165.9">25</text>
<text x="120.8" y="162">m</text>
<text x="127.4" y="165.9">50</text>
<text x="128.3" y="162">n</text>
<text x="133.6" y="165.9">1019</text>
<text x="136.3" y="162">p</text>
<text x="144.5" y="165.9">200</text>
<text x="146.6" y="162">r</text>
<text x="21.8" y="170.2">SIZE B</text>
<text x="39.5" y="169.8">*</text>
<text x="45.1" y="169.8">2100</text>
<text x="55" y="169.8">150</text>
<text x="63.9" y="169.8">70</text>
<text x="71.7" y="169.8">140DN</text>
<text x="86.2" y="169.8">40</text>
<text x="93.3" y="169.8">193</text>
<text x="102.2" y="169.8">219</text>
<text x="112.4" y="169.8">70</text>
<text x="120.4" y="169.8">25</text>
<text x="127.4" y="169.8">50</text>
<text x="133.6" y="169.8">1223</text>
<text x="144.5" y="169.8">250</text>
<text x="91.5" y="235.1">#</text>
</g>
</svg>
